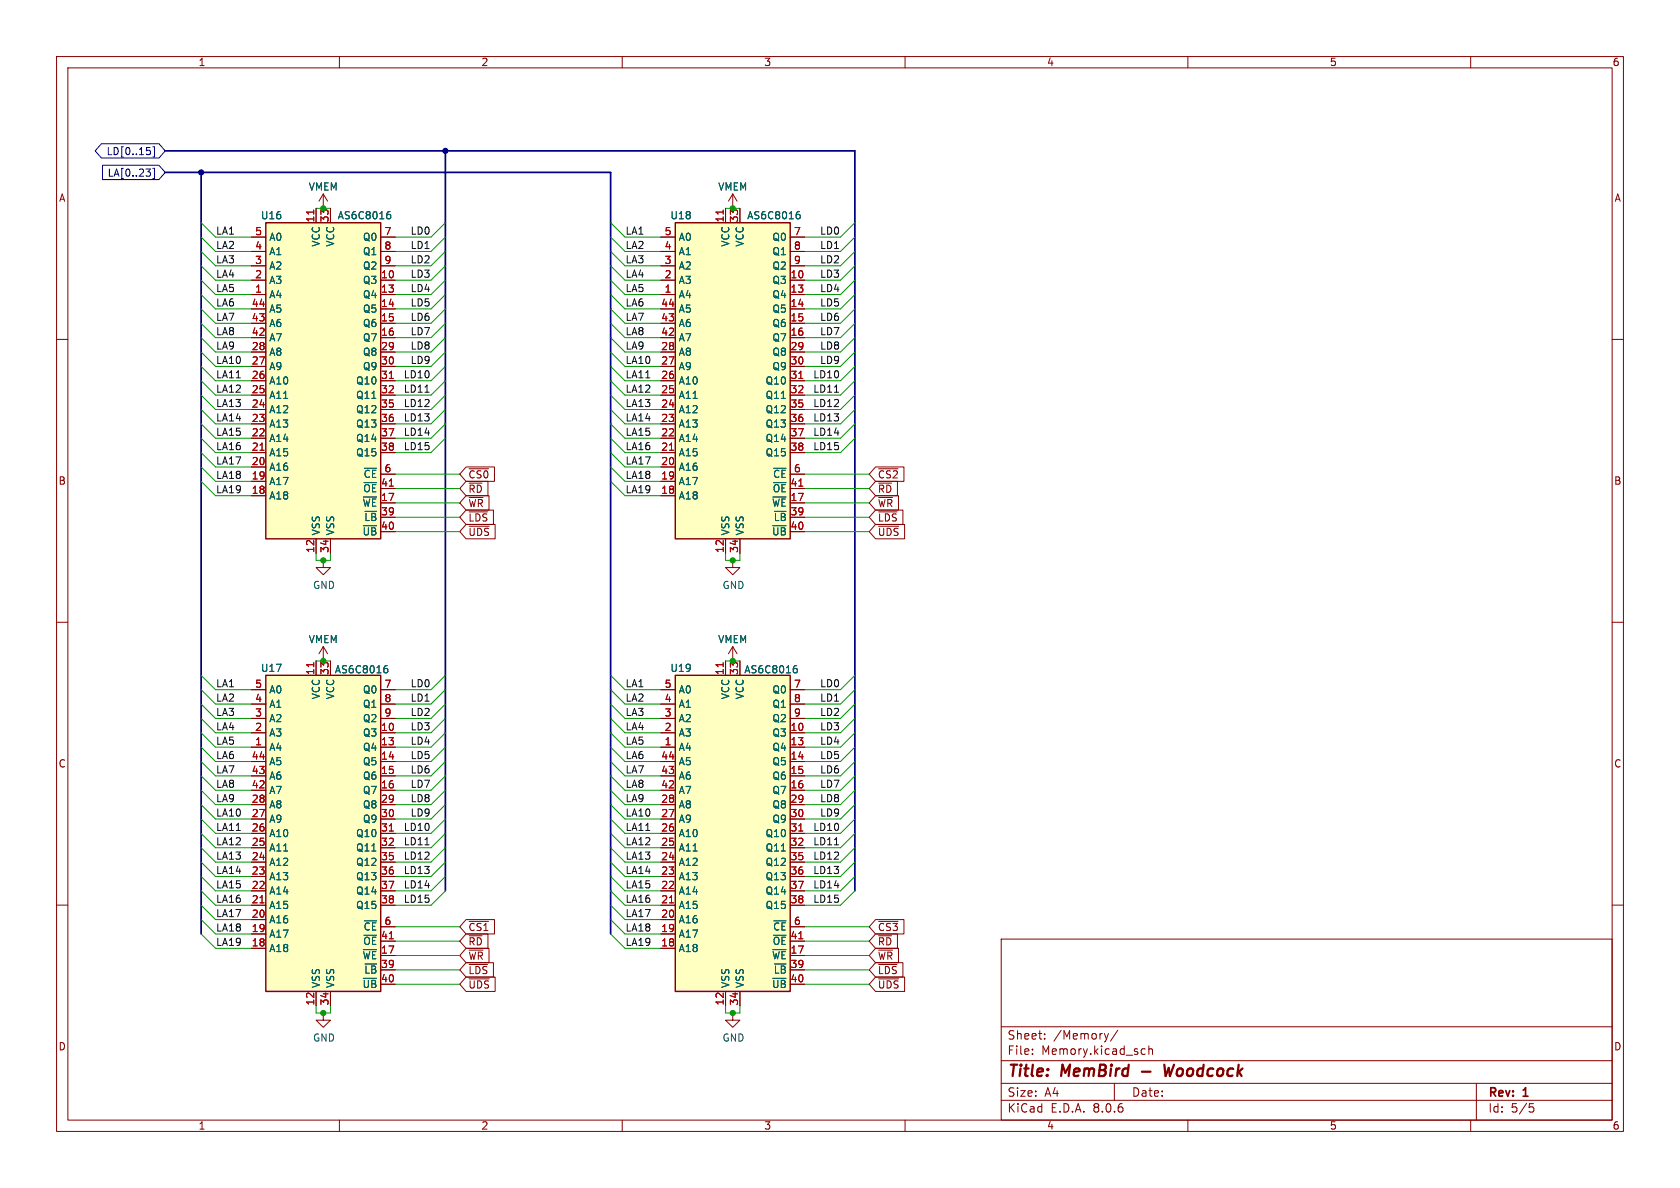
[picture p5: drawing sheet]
<svg xmlns="http://www.w3.org/2000/svg" width="297mm" height="210mm" viewBox="0 0 297 210" stroke-linecap="round" stroke-linejoin="round" font-family="sans-serif">
<g fill="none" stroke="#840000" stroke-width=".18">
<path d="M10 10h277v190h-277zM12 12h273v186h-273zM60 10v2M110 10v2M160 10v2M210 10v2M260 10v2M10 60h2M285 60h2M57.1 99.1v1.2h1.3l-1.3 1.3-1.2-1.3h1.2M57.1 99.1h.1M10 110h2"/>
<path d="M129.5 116.8h.1M129.5 114.3l-.7 1.3M129.5 114.3v2.5M129.5 114.3l.8 1.3M285 110h2M10 160h2M285 160h2M177 166h108v32h-108zM60 198v2M110 198v2M160 198v2M177 194.5h108"/>
<path d="M177 191.5h108M177 187.5h108M177 181.5h108M182.5 186.3v.1M182.5 185.5v.1M184.7 183.6v.1M184.7 182.8v.1M196 182.7l-.4 1M197 191.5v3M197.6 182.1l-1.3 2M202 185.4l.5 .1M202.5 186.3l-.5 .1"/>
<path d="M203.1 185.5l.2-.1 .4 .1v.9M203.1 184.9v1.5M210 198v2M260 198v2M261 191.5v6.5M270.4 195.1h.7M270.5 195.7h.4l.3 .3-.2 .5-.5 .1"/>
</g>
<path d="M201.9 189.4h1.5M205.8 188.2l.3 2 .5-1.4 .2 1.4 .8-2" fill="none" stroke="#840000" stroke-width=".4"/>
<path d="M119.4 119.4h20.3v55.9h-20.3z" fill="#ffffc2"/>
<path d="M119.4 119.4h20.3v55.9h-20.3z" fill="none" stroke="#840000" stroke-width=".25"/>
<g fill="none" stroke="#840000" stroke-width=".18">
<path d="M57.1 116.8h.1M57.1 114.3l-.7 1.3M57.1 114.3v2.5M57.1 114.3l.8 1.3M128.3 116.8v2.6M130.8 116.8v2.6M116.8 132.1h2.6M116.8 129.5h2.6M116.8 134.6h2.6M116.8 137.2h2.6M116.8 139.7h2.6M116.8 127h2.6"/>
<path d="M116.8 124.5h2.6M116.8 121.9h2.6M139.7 132.1h2.5M139.7 129.5h2.5M139.7 134.6h2.5M139.7 137.2h2.5M139.7 139.7h2.5M139.7 127h2.5M139.7 124.5h2.5M139.7 121.9h2.5M116.8 157.5h2.6M116.8 154.9h2.6"/>
<path d="M116.8 152.4h2.6M116.8 149.9h2.6M116.8 147.3h2.6M116.8 144.8h2.6M116.8 142.2h2.6M139.7 157.5h2.5M139.7 154.9h2.5M139.7 152.4h2.5M139.7 149.9h2.5M139.7 147.3h2.5M139.7 144.8h2.5M139.7 142.2h2.5"/>
<path d="M57.1 179.1v1.2h1.3l-1.3 1.3-1.2-1.3h1.2M57.1 179.1h.1M116.8 167.6h2.6M116.8 165.1h2.6M116.8 162.6h2.6M116.8 160h2.6M128.3 175.3v2.5M129.5 179.1v1.2h1.3l-1.3 1.3-1.2-1.3h1.2M129.5 179.1h.1M130.8 175.3v2.5M139.7 168.9h2.5M139.7 160h2.5"/>
<path d="M139.7 171.5h2.5M139.7 174h2.5M139.7 166.4h2.5M139.7 163.8h2.5"/>
</g>
<path d="M127.9 117.1v.8M118.4 159.6h.7M141.2 146.9h.7M141.2 166h.7" fill="none" stroke="#a90000" stroke-width=".18"/>
<path d="M140.5 118.2h.3l.2 .2-.1 .4-.4 .1M140.8 117.7h-.3" fill="none" stroke="#006464" stroke-width=".18"/>
<path d="M119.4 39.4h20.3v55.9h-20.3z" fill="#ffffc2"/>
<path d="M119.4 39.4h20.3v55.9h-20.3z" fill="none" stroke="#840000" stroke-width=".25"/>
<g fill="none" stroke="#840000" stroke-width=".18">
<path d="M57.1 36.8h.1M57.1 34.3l-.7 1.3M57.1 34.3v2.5M57.1 34.3l.8 1.3M128.3 36.8v2.6M129.5 36.8h.1M129.5 34.3l-.7 1.3M129.5 34.3v2.5M129.5 34.3l.8 1.3M130.8 36.8v2.6M116.8 52.1h2.6M116.8 49.5h2.6"/>
<path d="M116.8 54.6h2.6M116.8 57.2h2.6M116.8 59.7h2.6M116.8 47h2.6M116.8 44.5h2.6M116.8 41.9h2.6M139.7 52.1h2.5M139.7 49.5h2.5M139.7 54.6h2.5M139.7 57.2h2.5M139.7 59.7h2.5M139.7 47h2.5"/>
<path d="M139.7 44.5h2.5M139.7 41.9h2.5M116.8 77.5h2.6M116.8 74.9h2.6M116.8 72.4h2.6M116.8 69.9h2.6M116.8 67.3h2.6M116.8 64.8h2.6M116.8 62.2h2.6M139.7 77.5h2.5M139.7 74.9h2.5M139.7 72.4h2.5"/>
<path d="M139.7 69.9h2.5M139.7 67.3h2.5M139.7 64.8h2.5M139.7 62.2h2.5M116.8 87.6h2.6M116.8 85.1h2.6M116.8 82.6h2.6M116.8 80h2.6M128.3 95.3v2.5M129.5 99.1v1.2h1.3l-1.3 1.3-1.2-1.3h1.2M129.5 99.1h.1M130.8 95.3v2.5"/>
<path d="M139.7 88.9h2.5M139.7 80h2.5M139.7 91.4h2.5M139.7 94h2.5M139.7 86.4h2.5M139.7 83.8h2.5"/>
</g>
<path d="M127.9 37.1v.8M118.4 79.6h.7M141.2 66.9h.7M141.2 85.9h.7" fill="none" stroke="#a90000" stroke-width=".18"/>
<path d="M141 37.9l.4 .1 .1 .1-.1 .5-.4 .1M141.4 37.4l-.4 .1" fill="none" stroke="#006464" stroke-width=".18"/>
<path d="M47 39.4h20.3v55.9h-20.3z" fill="#ffffc2"/>
<path d="M47 39.4h20.3v55.9h-20.3z" fill="none" stroke="#840000" stroke-width=".25"/>
<g fill="none" stroke="#840000" stroke-width=".18">
<path d="M55.9 36.8v2.6M58.4 36.8v2.6M44.4 52.1h2.6M44.4 49.5h2.6M44.4 54.6h2.6M44.4 57.2h2.6M44.4 59.7h2.6M44.4 47h2.6M44.4 44.5h2.6M44.4 41.9h2.6M67.3 52.1h2.5M67.3 49.5h2.5"/>
<path d="M67.3 54.6h2.5M67.3 57.2h2.5M67.3 59.7h2.5M67.3 47h2.5M67.3 44.5h2.5M67.3 41.9h2.5M44.4 77.5h2.6M44.4 74.9h2.6M44.4 72.4h2.6M44.4 69.9h2.6M44.4 67.3h2.6M44.4 64.8h2.6"/>
<path d="M44.4 62.2h2.6M67.3 77.5h2.5M67.3 74.9h2.5M67.3 72.4h2.5M67.3 69.9h2.5M67.3 67.3h2.5M67.3 64.8h2.5M67.3 62.2h2.5M44.4 87.6h2.6M44.4 85.1h2.6M44.4 82.6h2.6M44.4 80h2.6"/>
<path d="M55.9 95.3v2.5M58.4 95.3v2.5M67.3 88.9h2.5M67.3 80h2.5M67.3 91.4h2.5M67.3 94h2.5M67.3 86.4h2.5M67.3 83.8h2.5"/>
</g>
<path d="M55.5 37.1v.8M46 79.6h.7M68.8 66.9h.7M68.8 85.9h.7" fill="none" stroke="#a90000" stroke-width=".18"/>
<path d="M68.6 37.9l.4 .1 .1 .1-.1 .5-.4 .1M69 37.4l-.4 .1" fill="none" stroke="#006464" stroke-width=".18"/>
<path d="M47 119.4h20.3v55.9h-20.3z" fill="#ffffc2"/>
<path d="M47 119.4h20.3v55.9h-20.3z" fill="none" stroke="#840000" stroke-width=".25"/>
<g fill="none" stroke="#840000" stroke-width=".18">
<path d="M55.9 36.8v2.6M57.1 36.8h.1M58.4 36.8v2.6M128.3 36.8v2.6M129.5 36.8h.1M130.8 36.8v2.6M44.4 52.1h2.6M44.4 49.5h2.6M44.4 54.6h2.6M44.4 57.2h2.6M44.4 59.7h2.6M44.4 47h2.6"/>
<path d="M44.4 44.5h2.6M44.4 41.9h2.6M67.3 52.1h2.5M67.3 49.5h2.5M67.3 54.6h2.5M67.3 57.2h2.5M67.3 59.7h2.5M67.3 47h2.5M67.3 44.5h2.5M67.3 41.9h2.5M116.8 52.1h2.6M116.8 49.5h2.6"/>
<path d="M116.8 54.6h2.6M116.8 57.2h2.6M116.8 59.7h2.6M116.8 47h2.6M116.8 44.5h2.6M116.8 41.9h2.6M139.7 52.1h2.5M139.7 49.5h2.5M139.7 54.6h2.5M139.7 57.2h2.5M139.7 59.7h2.5M139.7 47h2.5"/>
<path d="M139.7 44.5h2.5M139.7 41.9h2.5M44.4 77.5h2.6M44.4 74.9h2.6M44.4 72.4h2.6M44.4 69.9h2.6M44.4 67.3h2.6M44.4 64.8h2.6M44.4 62.2h2.6M67.3 77.5h2.5M67.3 74.9h2.5M67.3 72.4h2.5"/>
<path d="M67.3 69.9h2.5M67.3 67.3h2.5M67.3 64.8h2.5M67.3 62.2h2.5M116.8 77.5h2.6M116.8 74.9h2.6M116.8 72.4h2.6M116.8 69.9h2.6M116.8 67.3h2.6M116.8 64.8h2.6M116.8 62.2h2.6M139.7 77.5h2.5"/>
<path d="M139.7 74.9h2.5M139.7 72.4h2.5M139.7 69.9h2.5M139.7 67.3h2.5M139.7 64.8h2.5M139.7 62.2h2.5M44.4 87.6h2.6M44.4 85.1h2.6M44.4 82.6h2.6M44.4 80h2.6M55.9 95.3v2.5M58.4 95.3v2.5"/>
<path d="M67.3 88.9h2.5M67.3 80h2.5M67.3 91.4h2.5M67.3 94h2.5M67.3 86.4h2.5M67.3 83.8h2.5M82.4 85.1h3.9v2.5h-3.9l-1.1-1.2zM82.4 90.2h4.8v2.5h-4.8l-1.1-1.3zM82.4 92.7h5.1v2.6h-5.1l-1.1-1.3zM82.4 87.6h4v2.6h-4l-1.1-1.3zM82.4 82.5h5v2.6h-5l-1.1-1.3zM82.9 90.5h3.3"/>
<path d="M82.9 93h3.6M82.9 82.9h3.5M116.8 87.6h2.6M116.8 85.1h2.6M116.8 82.6h2.6M116.8 80h2.6M128.3 95.3v2.5M130.8 95.3v2.5M139.7 88.9h2.5M139.7 80h2.5M139.7 91.4h2.5M139.7 94h2.5"/>
<path d="M139.7 86.4h2.5M139.7 83.8h2.5M154.8 90.2h4.8v2.5h-4.8l-1.1-1.3zM154.8 92.7h5.1v2.6h-5.1l-1.1-1.3zM154.8 82.5h5v2.6h-5l-1.1-1.3zM154.8 85.1h3.9v2.5h-3.9l-1.1-1.2zM154.8 87.6h4v2.6h-4l-1.1-1.3zM155.3 90.5h3.3M155.3 93h3.6M155.3 82.9h3.5M55.9 116.8v2.6M57.1 116.8h.1"/>
<path d="M58.4 116.8v2.6M128.3 116.8v2.6M129.5 116.8h.1M130.8 116.8v2.6M44.4 132.1h2.6M44.4 129.5h2.6M44.4 134.6h2.6M44.4 137.2h2.6M44.4 139.7h2.6M44.4 127h2.6M44.4 124.5h2.6M44.4 121.9h2.6"/>
<path d="M67.3 132.1h2.5M67.3 129.5h2.5M67.3 134.6h2.5M67.3 137.2h2.5M67.3 139.7h2.5M67.3 127h2.5M67.3 124.5h2.5M67.3 121.9h2.5M116.8 132.1h2.6M116.8 129.5h2.6M116.8 134.6h2.6M116.8 137.2h2.6"/>
<path d="M116.8 139.7h2.6M116.8 127h2.6M116.8 124.5h2.6M116.8 121.9h2.6M139.7 132.1h2.5M139.7 129.5h2.5M139.7 134.6h2.5M139.7 137.2h2.5M139.7 139.7h2.5M139.7 127h2.5M139.7 124.5h2.5M139.7 121.9h2.5"/>
<path d="M44.4 157.5h2.6M44.4 154.9h2.6M44.4 152.4h2.6M44.4 149.9h2.6M44.4 147.3h2.6M44.4 144.8h2.6M44.4 142.2h2.6M67.3 157.5h2.5M67.3 154.9h2.5M67.3 152.4h2.5M67.3 149.9h2.5M67.3 147.3h2.5"/>
<path d="M67.3 144.8h2.5M67.3 142.2h2.5M116.8 157.5h2.6M116.8 154.9h2.6M116.8 152.4h2.6M116.8 149.9h2.6M116.8 147.3h2.6M116.8 144.8h2.6M116.8 142.2h2.6M139.7 157.5h2.5M139.7 154.9h2.5M139.7 152.4h2.5"/>
<path d="M139.7 149.9h2.5M139.7 147.3h2.5M139.7 144.8h2.5M139.7 142.2h2.5M44.4 167.6h2.6M44.4 165.1h2.6M44.4 162.6h2.6M44.4 160h2.6M55.9 175.3v2.5M58.4 175.3v2.5M67.3 168.9h2.5M67.3 160h2.5"/>
<path d="M67.3 171.5h2.5M67.3 174h2.5M67.3 166.4h2.5M67.3 163.8h2.5M82.4 162.6h5v2.5h-5l-1.1-1.3zM82.4 172.7h5.1v2.6h-5.1l-1.1-1.3zM82.4 170.2h4.8v2.5h-4.8l-1.1-1.2zM82.4 165.1h3.9v2.5h-3.9l-1.1-1.2zM82.4 167.6h4v2.6h-4l-1.1-1.3zM82.9 162.9h3.5M82.9 170.5h3.3M82.9 173h3.6"/>
<path d="M116.8 167.6h2.6M116.8 165.1h2.6M116.8 162.6h2.6M116.8 160h2.6M128.3 175.3v2.5M130.8 175.3v2.5M139.7 168.9h2.5M139.7 160h2.5M139.7 171.5h2.5M139.7 174h2.5M139.7 166.4h2.5M139.7 163.8h2.5"/>
<path d="M154.8 170.2h4.8v2.5h-4.8l-1.1-1.2zM154.8 162.6h5v2.5h-5l-1.1-1.3zM154.8 165.1h3.9v2.5h-3.9l-1.1-1.2zM154.8 167.6h4v2.6h-4l-1.1-1.3zM154.8 172.7h5.1v2.6h-5.1l-1.1-1.3zM155.3 162.9h3.5M155.3 170.5h3.3M155.3 173h3.6"/>
</g>
<g fill="none" stroke="#a90000" stroke-width=".18">
<path d="M55.5 37.1v.8M127.9 37.1v.8M46 79.6h.7M68.8 66.9h.7M118.4 79.6h.7M141.2 66.9h.7M68.8 85.9h.7M141.2 85.9h.7M55.5 117.1v.8M127.9 117.1v.8M46 159.6h.7M68.8 146.9h.7"/>
<path d="M118.4 159.6h.7M141.2 146.9h.7M68.8 166h.7M141.2 166h.7"/>
</g>
<path d="M68.6 37.9l.4 .1 .1 .1-.1 .5-.4 .1M69 37.4l-.4 .1M141 37.9l.4 .1 .1 .1-.1 .5-.4 .1M141.4 37.4l-.4 .1M68.1 118.2h.4l.1 .2-.1 .4-.4 .1M68.5 117.7h-.4M140.5 118.2h.3l.2 .2-.1 .4-.4 .1M140.8 117.7h-.3" fill="none" stroke="#006464" stroke-width=".18"/>
<path d="M17.9 25.4h10.2l1.1 1.3-1.1 1.2h-10.2l-1.1-1.2zM18.1 29.2h10l1.1 1.3-1.1 1.3h-10zM25.8 29.9h.8l-.4 .5M25.9 26.1h.6M26.4 26.6l.2 .2v.3l-.2 .2M26.5 30.4l.1 .2-.1 .5M27 29.8h.3v1.8h-.3M27 25.9h.3v1.9h-.3" fill="none" stroke="#000084" stroke-width=".18"/>
<path d="M75.1 69.3h.8M147.5 69.3h.7M75.1 149.3h.8M147.5 149.3h.7" fill="none" stroke="#0f0f0f" stroke-width=".18"/>
<path d="M29.2 30.5h78.7v134.6M29.2 26.7h121.9v130.8M35.6 30.5v134.6M78.7 26.7v130.8" fill="none" stroke="#000084" stroke-width=".3"/>
<g fill="none" stroke="#009600" stroke-width=".18">
<path d="M35.6 39.4l2.5 2.5h6.3M55.9 36.8h2.5M78.7 39.4l-2.5 2.5h-6.4M107.9 39.4l2.6 2.5h6.3M128.3 36.8h2.5M151.1 39.4l-2.5 2.5h-6.4M35.6 59.7l2.5 2.5h6.3M35.6 52.1l2.5 2.5h6.3M35.6 57.2l2.5 2.5h6.3M35.6 54.6l2.5 2.6h6.3M35.6 47l2.5 2.5h6.3M35.6 49.5l2.5 2.6h6.3"/>
<path d="M35.6 41.9l2.5 2.6h6.3M35.6 44.5l2.5 2.5h6.3M78.7 59.7l-2.5 2.5h-6.4M78.7 52.1l-2.5 2.5h-6.4M78.7 57.2l-2.5 2.5h-6.4M78.7 54.6l-2.5 2.6h-6.4M78.7 47l-2.5 2.5h-6.4M78.7 49.5l-2.5 2.6h-6.4M78.7 41.9l-2.5 2.6h-6.4M78.7 44.5l-2.5 2.5h-6.4M107.9 59.7l2.6 2.5h6.3M107.9 52.1l2.6 2.5h6.3"/>
<path d="M107.9 57.2l2.6 2.5h6.3M107.9 54.6l2.6 2.6h6.3M107.9 47l2.6 2.5h6.3M107.9 49.5l2.6 2.6h6.3M107.9 41.9l2.6 2.6h6.3M107.9 44.5l2.6 2.5h6.3M151.1 59.7l-2.5 2.5h-6.4M151.1 52.1l-2.5 2.5h-6.4M151.1 57.2l-2.5 2.5h-6.4M151.1 54.6l-2.5 2.6h-6.4M151.1 47l-2.5 2.5h-6.4M151.1 49.5l-2.5 2.6h-6.4"/>
<path d="M151.1 41.9l-2.5 2.6h-6.4M151.1 44.5l-2.5 2.5h-6.4M35.6 77.5l2.5 2.5h6.3M35.6 67.3l2.5 2.6h6.3M35.6 69.9l2.5 2.5h6.3M35.6 72.4l2.5 2.5h6.3M35.6 74.9l2.5 2.6h6.3M35.6 64.8l2.5 2.5h6.3M35.6 62.2l2.5 2.6h6.3M78.7 77.5l-2.5 2.5h-6.4M78.7 67.3l-2.5 2.6h-6.4M78.7 69.9l-2.5 2.5h-6.4"/>
<path d="M78.7 72.4l-2.5 2.5h-6.4M78.7 74.9l-2.5 2.6h-6.4M78.7 64.8l-2.5 2.5h-6.4M78.7 62.2l-2.5 2.6h-6.4M107.9 77.5l2.6 2.5h6.3M107.9 67.3l2.6 2.6h6.3M107.9 69.9l2.6 2.5h6.3M107.9 72.4l2.6 2.5h6.3M107.9 74.9l2.6 2.6h6.3M107.9 64.8l2.6 2.5h6.3M107.9 62.2l2.6 2.6h6.3M151.1 77.5l-2.5 2.5h-6.4"/>
<path d="M151.1 67.3l-2.5 2.6h-6.4M151.1 69.9l-2.5 2.5h-6.4M151.1 72.4l-2.5 2.5h-6.4M151.1 74.9l-2.5 2.6h-6.4M151.1 64.8l-2.5 2.5h-6.4M151.1 62.2l-2.5 2.6h-6.4M35.6 85.1l2.5 2.5h6.3M35.6 80l2.5 2.6h6.3M35.6 82.6l2.5 2.5h6.3M55.9 97.8v1.3h2.5v-1.3M69.8 88.9h11.5M69.8 94h11.5"/>
<path d="M69.8 86.4h11.5M69.8 91.4h11.5M69.8 83.8h11.5M107.9 85.1l2.6 2.5h6.3M107.9 80l2.6 2.6h6.3M107.9 82.6l2.6 2.5h6.3M128.3 97.8v1.3h2.5v-1.3M142.2 88.9h11.5M142.2 94h11.5M142.2 86.4h11.5M142.2 91.4h11.5M142.2 83.8h11.5"/>
<path d="M35.6 119.4l2.5 2.5h6.3M55.9 116.8h2.5M78.7 119.4l-2.5 2.5h-6.4M107.9 119.4l2.6 2.5h6.3M128.3 116.8h2.5M151.1 119.4l-2.5 2.5h-6.4M35.6 139.7l2.5 2.5h6.3M35.6 134.6l2.5 2.6h6.3M35.6 132.1l2.5 2.5h6.3M35.6 129.5l2.5 2.6h6.3M35.6 137.2l2.5 2.5h6.3M35.6 127l2.5 2.5h6.3"/>
<path d="M35.6 121.9l2.5 2.6h6.3M35.6 124.5l2.5 2.5h6.3M78.7 139.7l-2.5 2.5h-6.4M78.7 134.6l-2.5 2.6h-6.4M78.7 132.1l-2.5 2.5h-6.4M78.7 129.5l-2.5 2.6h-6.4M78.7 137.2l-2.5 2.5h-6.4M78.7 127l-2.5 2.5h-6.4M78.7 121.9l-2.5 2.6h-6.4M78.7 124.5l-2.5 2.5h-6.4M107.9 139.7l2.6 2.5h6.3M107.9 134.6l2.6 2.6h6.3"/>
<path d="M107.9 132.1l2.6 2.5h6.3M107.9 129.5l2.6 2.6h6.3M107.9 137.2l2.6 2.5h6.3M107.9 127l2.6 2.5h6.3M107.9 121.9l2.6 2.6h6.3M107.9 124.5l2.6 2.5h6.3M151.1 139.7l-2.5 2.5h-6.4M151.1 134.6l-2.5 2.6h-6.4M151.1 132.1l-2.5 2.5h-6.4M151.1 129.5l-2.5 2.6h-6.4M151.1 137.2l-2.5 2.5h-6.4M151.1 127l-2.5 2.5h-6.4"/>
<path d="M151.1 121.9l-2.5 2.6h-6.4M151.1 124.5l-2.5 2.5h-6.4M35.6 147.3l2.5 2.6h6.3M35.6 154.9l2.5 2.6h6.3M35.6 144.8l2.5 2.5h6.3M35.6 142.2l2.5 2.6h6.3M35.6 149.9l2.5 2.5h6.3M35.6 157.5l2.5 2.5h6.3M35.6 152.4l2.5 2.5h6.3M78.7 147.3l-2.5 2.6h-6.4M78.7 154.9l-2.5 2.6h-6.4M78.7 144.8l-2.5 2.5h-6.4"/>
<path d="M78.7 142.2l-2.5 2.6h-6.4M78.7 149.9l-2.5 2.5h-6.4M78.7 157.5l-2.5 2.5h-6.4M78.7 152.4l-2.5 2.5h-6.4M107.9 147.3l2.6 2.6h6.3M107.9 154.9l2.6 2.6h6.3M107.9 144.8l2.6 2.5h6.3M107.9 142.2l2.6 2.6h6.3M107.9 149.9l2.6 2.5h6.3M107.9 157.5l2.6 2.5h6.3M107.9 152.4l2.6 2.5h6.3M151.1 147.3l-2.5 2.6h-6.4"/>
<path d="M151.1 154.9l-2.5 2.6h-6.4M151.1 144.8l-2.5 2.5h-6.4M151.1 142.2l-2.5 2.6h-6.4M151.1 149.9l-2.5 2.5h-6.4M151.1 157.5l-2.5 2.5h-6.4M151.1 152.4l-2.5 2.5h-6.4M35.6 165.1l2.5 2.5h6.3M35.6 162.6l2.5 2.5h6.3M35.6 160l2.5 2.6h6.3M55.9 177.8v1.3h2.5v-1.3M69.8 163.8h11.5M69.8 171.5h11.5"/>
<path d="M69.8 168.9h11.5M69.8 174h11.5M69.8 166.4h11.5M107.9 165.1l2.6 2.5h6.3M107.9 162.6l2.6 2.5h6.3M107.9 160l2.6 2.6h6.3M128.3 177.8v1.3h2.5v-1.3M142.2 163.8h11.5M142.2 171.5h11.5M142.2 168.9h11.5M142.2 174h11.5M142.2 166.4h11.5"/>
</g>
<g fill="#000084" stroke="#000084" stroke-width=".18">
<circle cx="78.7" cy="26.7" r=".46"/>
<circle cx="35.6" cy="30.5" r=".46"/>
</g>
<g fill="#009600" stroke="#009600" stroke-width=".18">
<circle cx="57.1" cy="36.8" r=".46"/>
<circle cx="57.1" cy="99.1" r=".46"/>
<circle cx="57.1" cy="116.8" r=".46"/>
<circle cx="129.5" cy="99.1" r=".46"/>
<circle cx="129.5" cy="116.8" r=".46"/>
<circle cx="129.5" cy="36.8" r=".46"/>
<circle cx="129.5" cy="179.1" r=".46"/>
<circle cx="57.1" cy="179.1" r=".46"/>
</g>
<g font-size="2.8" fill="#840000">
<text x="178" y="190.9">Title:</text>
<text x="187.7" y="190.9">MemBird</text>
<text x="207.4" y="190.9">Woodcock</text>
</g>
<g font-size="2.1" fill="#840000">
<text x="178" y="184">Sheet:</text>
<text x="186.2" y="184">/Memory/</text>
<text x="178" y="186.7">File:</text>
<text x="184.1" y="186.7">Memory.kicad_sch</text>
<text x="178" y="196.9">KiCad</text>
<text x="178" y="194.1">Size:</text>
<text x="184.7" y="194.1">A4</text>
<text x="185.7" y="196.9">E.D.A.</text>
<text x="193.3" y="196.9">8.0.6</text>
<text x="200" y="194.1">Date:</text>
<text x="263" y="194.3">Rev:</text>
<text x="263" y="196.9">Id:</text>
<text x="267.1" y="196.9">5/5</text>
<text x="269.4" y="194.3">1</text>
</g>
<g font-size="1.8" fill="#840000">
<text x="35" y="11.9">1</text>
<text x="85" y="11.9">2</text>
<text x="135" y="11.9">3</text>
<text x="185" y="11.9">4</text>
<text x="235" y="11.9">5</text>
<text x="285" y="11.9">6</text>
<text x="10.3" y="35.9">A</text>
<text x="285.3" y="35.9">A</text>
<text x="10.3" y="85.9">B</text>
<text x="82.7" y="87.3">~{RD}</text>
<text x="82.7" y="89.9">~{WR}</text>
<text x="82.7" y="84.8">~{CS0}</text>
<text x="155.1" y="84.8">~{CS2}</text>
<text x="155.1" y="87.3">~{RD}</text>
<text x="155.1" y="89.9">~{WR}</text>
<text x="285.3" y="85.9">B</text>
<text x="82.7" y="92.4">~{LDS}</text>
<text x="82.7" y="94.9">~{UDS}</text>
<text x="155.1" y="92.4">~{LDS}</text>
<text x="155.1" y="94.9">~{UDS}</text>
<text x="10.3" y="135.9">C</text>
<text x="285.3" y="135.9">C</text>
<text x="82.7" y="164.8">~{CS1}</text>
<text x="82.7" y="167.3">~{RD}</text>
<text x="155.1" y="164.8">~{CS3}</text>
<text x="155.1" y="167.3">~{RD}</text>
<text x="82.7" y="172.4">~{LDS}</text>
<text x="82.7" y="169.9">~{WR}</text>
<text x="155.1" y="172.4">~{LDS}</text>
<text x="155.1" y="169.9">~{WR}</text>
<text x="82.7" y="174.9">~{UDS}</text>
<text x="155.1" y="174.9">~{UDS}</text>
<text x="10.3" y="185.9">D</text>
<text x="285.3" y="185.9">D</text>
<text x="35" y="199.9">1</text>
<text x="85" y="199.9">2</text>
<text x="135" y="199.9">3</text>
<text x="185" y="199.9">4</text>
<text x="235" y="199.9">5</text>
<text x="285" y="199.9">6</text>
</g>
<g font-size="1.8" fill="#000084">
<text x="18.7" y="27.6">LD[0..15]</text>
<text x="18.9" y="31.4">LA[0..23]</text>
</g>
<g font-size="1.8" fill="#006464">
<text x="54.5" y="33.9">VMEM</text>
<text x="126.9" y="33.9">VMEM</text>
<text x="46" y="39">U16</text>
<text x="59.6" y="39">AS6C8016</text>
<text x="118.4" y="39">U18</text>
<text x="132" y="39">AS6C8016</text>
<text x="47.5" y="47.9">A2</text>
<text x="47.5" y="45.3">A1</text>
<text x="47.5" y="42.8">A0</text>
<text x="56.7" y="43.7" transform="rotate(-90 56.7 43.7)">VCC</text>
<text x="59.3" y="43.7" transform="rotate(-90 59.3 43.7)">VCC</text>
<text x="64.1" y="42.8">Q0</text>
<text x="64.1" y="45.3">Q1</text>
<text x="64.1" y="47.9">Q2</text>
<text x="119.9" y="47.9">A2</text>
<text x="119.9" y="45.3">A1</text>
<text x="119.9" y="42.8">A0</text>
<text x="129.1" y="43.7" transform="rotate(-90 129.1 43.7)">VCC</text>
<text x="131.7" y="43.7" transform="rotate(-90 131.7 43.7)">VCC</text>
<text x="136.4" y="42.8">Q0</text>
<text x="136.4" y="45.3">Q1</text>
<text x="136.4" y="47.9">Q2</text>
<text x="47.5" y="52.9">A4</text>
<text x="47.5" y="50.4">A3</text>
<text x="64.1" y="50.4">Q3</text>
<text x="64.1" y="52.9">Q4</text>
<text x="119.9" y="52.9">A4</text>
<text x="119.9" y="50.4">A3</text>
<text x="136.4" y="50.4">Q3</text>
<text x="136.4" y="52.9">Q4</text>
<text x="47.5" y="58">A6</text>
<text x="47.5" y="55.5">A5</text>
<text x="64.1" y="55.5">Q5</text>
<text x="64.1" y="58">Q6</text>
<text x="119.9" y="58">A6</text>
<text x="119.9" y="55.5">A5</text>
<text x="136.4" y="55.5">Q5</text>
<text x="136.4" y="58">Q6</text>
<text x="47.5" y="65.6">A9</text>
<text x="47.5" y="63.1">A8</text>
<text x="47.5" y="60.6">A7</text>
<text x="64.1" y="60.6">Q7</text>
<text x="64.1" y="63.1">Q8</text>
<text x="64.1" y="65.6">Q9</text>
<text x="119.9" y="65.6">A9</text>
<text x="119.9" y="63.1">A8</text>
<text x="119.9" y="60.6">A7</text>
<text x="136.4" y="60.6">Q7</text>
<text x="136.4" y="63.1">Q8</text>
<text x="136.4" y="65.6">Q9</text>
<text x="47.5" y="70.7">A11</text>
<text x="47.5" y="68.2">A10</text>
<text x="62.8" y="68.2">Q10</text>
<text x="62.8" y="70.7">Q11</text>
<text x="119.9" y="70.7">A11</text>
<text x="119.9" y="68.2">A10</text>
<text x="135.2" y="68.2">Q10</text>
<text x="135.2" y="70.7">Q11</text>
<text x="47.5" y="75.8">A13</text>
<text x="47.5" y="73.3">A12</text>
<text x="62.8" y="73.3">Q12</text>
<text x="62.8" y="75.8">Q13</text>
<text x="119.9" y="75.8">A13</text>
<text x="119.9" y="73.3">A12</text>
<text x="135.2" y="73.3">Q12</text>
<text x="135.2" y="75.8">Q13</text>
<text x="47.5" y="83.4">A16</text>
<text x="47.5" y="80.9">A15</text>
<text x="47.5" y="78.3">A14</text>
<text x="62.8" y="78.3">Q14</text>
<text x="62.8" y="80.9">Q15</text>
<text x="119.9" y="83.4">A16</text>
<text x="119.9" y="80.9">A15</text>
<text x="119.9" y="78.3">A14</text>
<text x="135.2" y="78.3">Q14</text>
<text x="135.2" y="80.9">Q15</text>
<text x="47.5" y="88.5">A18</text>
<text x="47.5" y="86">A17</text>
<text x="64" y="89.8">~{WE}</text>
<text x="64.1" y="87.2">~{OE}</text>
<text x="64.2" y="84.7">~{CE}</text>
<text x="119.9" y="88.5">A18</text>
<text x="119.9" y="86">A17</text>
<text x="136.4" y="89.8">~{WE}</text>
<text x="136.5" y="87.2">~{OE}</text>
<text x="136.6" y="84.7">~{CE}</text>
<text x="56.7" y="94.7" transform="rotate(-90 56.7 94.7)">VSS</text>
<text x="59.3" y="94.7" transform="rotate(-90 59.3 94.7)">VSS</text>
<text x="64" y="94.8">~{UB}</text>
<text x="64.3" y="92.3">~{LB}</text>
<text x="129.1" y="94.7" transform="rotate(-90 129.1 94.7)">VSS</text>
<text x="131.7" y="94.7" transform="rotate(-90 131.7 94.7)">VSS</text>
<text x="136.4" y="94.8">~{UB}</text>
<text x="136.7" y="92.3">~{LB}</text>
<text x="55.2" y="104.3">GND</text>
<text x="127.6" y="104.3">GND</text>
<text x="54.5" y="113.9">VMEM</text>
<text x="126.9" y="113.9">VMEM</text>
<text x="46" y="119">U17</text>
<text x="59.1" y="119.2">AS6C8016</text>
<text x="118.4" y="119">U19</text>
<text x="131.5" y="119.2">AS6C8016</text>
<text x="47.5" y="125.3">A1</text>
<text x="47.5" y="122.8">A0</text>
<text x="56.7" y="123.7" transform="rotate(-90 56.7 123.7)">VCC</text>
<text x="59.3" y="123.7" transform="rotate(-90 59.3 123.7)">VCC</text>
<text x="64.1" y="122.8">Q0</text>
<text x="64.1" y="125.3">Q1</text>
<text x="119.9" y="125.3">A1</text>
<text x="119.9" y="122.8">A0</text>
<text x="129.1" y="123.7" transform="rotate(-90 129.1 123.7)">VCC</text>
<text x="131.7" y="123.7" transform="rotate(-90 131.7 123.7)">VCC</text>
<text x="136.4" y="122.8">Q0</text>
<text x="136.4" y="125.3">Q1</text>
<text x="47.5" y="130.4">A3</text>
<text x="47.5" y="127.9">A2</text>
<text x="64.1" y="130.4">Q3</text>
<text x="64.1" y="127.9">Q2</text>
<text x="119.9" y="130.4">A3</text>
<text x="119.9" y="127.9">A2</text>
<text x="136.4" y="130.4">Q3</text>
<text x="136.4" y="127.9">Q2</text>
<text x="47.5" y="132.9">A4</text>
<text x="47.5" y="135.5">A5</text>
<text x="64.1" y="132.9">Q4</text>
<text x="64.1" y="135.5">Q5</text>
<text x="119.9" y="132.9">A4</text>
<text x="119.9" y="135.5">A5</text>
<text x="136.4" y="132.9">Q4</text>
<text x="136.4" y="135.5">Q5</text>
<text x="47.5" y="143.1">A8</text>
<text x="47.5" y="140.6">A7</text>
<text x="47.5" y="138">A6</text>
<text x="64.1" y="138">Q6</text>
<text x="64.1" y="140.6">Q7</text>
<text x="64.1" y="143.1">Q8</text>
<text x="119.9" y="143.1">A8</text>
<text x="119.9" y="140.6">A7</text>
<text x="119.9" y="138">A6</text>
<text x="136.4" y="138">Q6</text>
<text x="136.4" y="140.6">Q7</text>
<text x="136.4" y="143.1">Q8</text>
<text x="47.5" y="148.2">A10</text>
<text x="47.5" y="145.6">A9</text>
<text x="62.8" y="148.2">Q10</text>
<text x="64.1" y="145.6">Q9</text>
<text x="119.9" y="148.2">A10</text>
<text x="119.9" y="145.6">A9</text>
<text x="135.2" y="148.2">Q10</text>
<text x="136.4" y="145.6">Q9</text>
<text x="47.5" y="155.8">A13</text>
<text x="47.5" y="153.3">A12</text>
<text x="47.5" y="150.7">A11</text>
<text x="62.8" y="150.7">Q11</text>
<text x="62.8" y="153.3">Q12</text>
<text x="62.8" y="155.8">Q13</text>
<text x="119.9" y="155.8">A13</text>
<text x="119.9" y="153.3">A12</text>
<text x="119.9" y="150.7">A11</text>
<text x="135.2" y="150.7">Q11</text>
<text x="135.2" y="153.3">Q12</text>
<text x="135.2" y="155.8">Q13</text>
<text x="47.5" y="160.9">A15</text>
<text x="47.5" y="158.3">A14</text>
<text x="62.8" y="158.3">Q14</text>
<text x="62.8" y="160.9">Q15</text>
<text x="119.9" y="160.9">A15</text>
<text x="119.9" y="158.3">A14</text>
<text x="135.2" y="158.3">Q14</text>
<text x="135.2" y="160.9">Q15</text>
<text x="47.5" y="166">A17</text>
<text x="47.5" y="163.4">A16</text>
<text x="64.1" y="167.2">~{OE}</text>
<text x="64.2" y="164.7">~{CE}</text>
<text x="119.9" y="166">A17</text>
<text x="119.9" y="163.4">A16</text>
<text x="136.5" y="167.2">~{OE}</text>
<text x="136.6" y="164.7">~{CE}</text>
<text x="47.5" y="168.5">A18</text>
<text x="64" y="169.8">~{WE}</text>
<text x="64.3" y="172.3">~{LB}</text>
<text x="119.9" y="168.5">A18</text>
<text x="136.4" y="169.8">~{WE}</text>
<text x="136.7" y="172.3">~{LB}</text>
<text x="56.7" y="174.8" transform="rotate(-90 56.7 174.8)">VSS</text>
<text x="59.3" y="174.8" transform="rotate(-90 59.3 174.8)">VSS</text>
<text x="64" y="174.9">~{UB}</text>
<text x="129.1" y="174.8" transform="rotate(-90 129.1 174.8)">VSS</text>
<text x="131.7" y="174.8" transform="rotate(-90 131.7 174.8)">VSS</text>
<text x="136.4" y="174.9">~{UB}</text>
<text x="55.2" y="184.3">GND</text>
<text x="127.6" y="184.3">GND</text>
</g>
<g font-size="1.8" fill="#0f0f0f">
<text x="38.1" y="41.6">LA1</text>
<text x="72.5" y="41.6">LD0</text>
<text x="110.5" y="41.6">LA1</text>
<text x="144.9" y="41.6">LD0</text>
<text x="38.1" y="46.6">LA3</text>
<text x="38.1" y="44.1">LA2</text>
<text x="72.5" y="46.6">LD2</text>
<text x="72.5" y="44.1">LD1</text>
<text x="110.5" y="46.6">LA3</text>
<text x="110.5" y="44.1">LA2</text>
<text x="144.9" y="44.1">LD1</text>
<text x="144.9" y="46.6">LD2</text>
<text x="38.1" y="51.7">LA5</text>
<text x="38.1" y="49.2">LA4</text>
<text x="72.5" y="49.2">LD3</text>
<text x="72.5" y="51.7">LD4</text>
<text x="110.5" y="49.2">LA4</text>
<text x="110.5" y="51.7">LA5</text>
<text x="144.9" y="51.7">LD4</text>
<text x="144.9" y="49.2">LD3</text>
<text x="38.1" y="59.3">LA8</text>
<text x="38.1" y="56.8">LA7</text>
<text x="38.1" y="54.3">LA6</text>
<text x="72.5" y="54.3">LD5</text>
<text x="72.5" y="56.8">LD6</text>
<text x="72.5" y="59.3">LD7</text>
<text x="110.5" y="59.3">LA8</text>
<text x="110.5" y="56.8">LA7</text>
<text x="110.5" y="54.3">LA6</text>
<text x="144.9" y="54.3">LD5</text>
<text x="144.9" y="59.3">LD7</text>
<text x="144.9" y="56.8">LD6</text>
<text x="38.1" y="61.9">LA9</text>
<text x="38.1" y="64.4">LA10</text>
<text x="72.5" y="64.4">LD9</text>
<text x="72.5" y="61.9">LD8</text>
<text x="110.5" y="61.9">LA9</text>
<text x="110.5" y="64.4">LA10</text>
<text x="144.9" y="61.9">LD8</text>
<text x="144.9" y="64.4">LD9</text>
<text x="38.1" y="67">LA11</text>
<text x="38.1" y="69.5">LA12</text>
<text x="71.3" y="69.5">LD11</text>
<text x="71.3" y="67">LD10</text>
<text x="110.5" y="69.5">LA12</text>
<text x="110.5" y="67">LA11</text>
<text x="143.7" y="67">LD10</text>
<text x="143.7" y="69.5">LD11</text>
<text x="38.1" y="74.6">LA14</text>
<text x="38.1" y="77.1">LA15</text>
<text x="38.1" y="72">LA13</text>
<text x="71.3" y="72">LD12</text>
<text x="71.3" y="77.1">LD14</text>
<text x="71.3" y="74.6">LD13</text>
<text x="110.5" y="72">LA13</text>
<text x="110.5" y="77.1">LA15</text>
<text x="110.5" y="74.6">LA14</text>
<text x="143.7" y="77.1">LD14</text>
<text x="143.7" y="72">LD12</text>
<text x="143.7" y="74.6">LD13</text>
<text x="38.1" y="79.7">LA16</text>
<text x="38.1" y="82.2">LA17</text>
<text x="71.3" y="79.7">LD15</text>
<text x="110.5" y="82.2">LA17</text>
<text x="110.5" y="79.7">LA16</text>
<text x="143.7" y="79.7">LD15</text>
<text x="38.1" y="87.3">LA19</text>
<text x="38.1" y="84.7">LA18</text>
<text x="110.5" y="87.3">LA19</text>
<text x="110.5" y="84.7">LA18</text>
<text x="38.1" y="121.6">LA1</text>
<text x="38.1" y="124.1">LA2</text>
<text x="72.5" y="121.6">LD0</text>
<text x="72.5" y="124.1">LD1</text>
<text x="110.5" y="121.6">LA1</text>
<text x="110.5" y="124.1">LA2</text>
<text x="144.9" y="124.1">LD1</text>
<text x="144.9" y="121.6">LD0</text>
<text x="38.1" y="129.2">LA4</text>
<text x="38.1" y="131.7">LA5</text>
<text x="38.1" y="126.7">LA3</text>
<text x="72.5" y="131.7">LD4</text>
<text x="72.5" y="126.7">LD2</text>
<text x="72.5" y="129.2">LD3</text>
<text x="110.5" y="131.7">LA5</text>
<text x="110.5" y="126.7">LA3</text>
<text x="110.5" y="129.2">LA4</text>
<text x="144.9" y="131.7">LD4</text>
<text x="144.9" y="129.2">LD3</text>
<text x="144.9" y="126.7">LD2</text>
<text x="38.1" y="134.3">LA6</text>
<text x="38.1" y="136.8">LA7</text>
<text x="72.5" y="134.3">LD5</text>
<text x="72.5" y="136.8">LD6</text>
<text x="110.5" y="134.3">LA6</text>
<text x="110.5" y="136.8">LA7</text>
<text x="144.9" y="136.8">LD6</text>
<text x="144.9" y="134.3">LD5</text>
<text x="38.1" y="139.4">LA8</text>
<text x="38.1" y="141.9">LA9</text>
<text x="72.5" y="139.4">LD7</text>
<text x="72.5" y="141.9">LD8</text>
<text x="110.5" y="141.9">LA9</text>
<text x="110.5" y="139.4">LA8</text>
<text x="144.9" y="139.4">LD7</text>
<text x="144.9" y="141.9">LD8</text>
<text x="38.1" y="149.5">LA12</text>
<text x="38.1" y="144.4">LA10</text>
<text x="38.1" y="147">LA11</text>
<text x="71.3" y="147">LD10</text>
<text x="71.3" y="149.5">LD11</text>
<text x="72.5" y="144.4">LD9</text>
<text x="110.5" y="149.5">LA12</text>
<text x="110.5" y="147">LA11</text>
<text x="110.5" y="144.4">LA10</text>
<text x="143.7" y="149.5">LD11</text>
<text x="143.7" y="147">LD10</text>
<text x="144.9" y="144.4">LD9</text>
<text x="38.1" y="152.1">LA13</text>
<text x="38.1" y="154.6">LA14</text>
<text x="71.3" y="152.1">LD12</text>
<text x="71.3" y="154.6">LD13</text>
<text x="110.5" y="154.6">LA14</text>
<text x="110.5" y="152.1">LA13</text>
<text x="143.7" y="154.6">LD13</text>
<text x="143.7" y="152.1">LD12</text>
<text x="38.1" y="159.7">LA16</text>
<text x="38.1" y="157.1">LA15</text>
<text x="71.3" y="159.7">LD15</text>
<text x="71.3" y="157.1">LD14</text>
<text x="110.5" y="157.1">LA15</text>
<text x="110.5" y="159.7">LA16</text>
<text x="143.7" y="157.1">LD14</text>
<text x="143.7" y="159.7">LD15</text>
<text x="38.1" y="167.3">LA19</text>
<text x="38.1" y="162.2">LA17</text>
<text x="38.1" y="164.8">LA18</text>
<text x="110.5" y="162.2">LA17</text>
<text x="110.5" y="164.8">LA18</text>
<text x="110.5" y="167.3">LA19</text>
</g>
<g font-size="1.8" fill="#a90000">
<text x="45" y="41.7">5</text>
<text x="55.6" y="39.4" transform="rotate(-90 55.6 39.4)">11</text>
<text x="58.2" y="39.4" transform="rotate(-90 58.2 39.4)">33</text>
<text x="67.9" y="41.7">7</text>
<text x="117.4" y="41.7">5</text>
<text x="128" y="39.4" transform="rotate(-90 128 39.4)">11</text>
<text x="130.6" y="39.4" transform="rotate(-90 130.6 39.4)">33</text>
<text x="140.3" y="41.7">7</text>
<text x="45" y="46.7">3</text>
<text x="45" y="44.2">4</text>
<text x="67.9" y="44.2">8</text>
<text x="67.9" y="46.7">9</text>
<text x="117.4" y="46.7">3</text>
<text x="117.4" y="44.2">4</text>
<text x="140.3" y="44.2">8</text>
<text x="140.3" y="46.7">9</text>
<text x="45" y="51.8">1</text>
<text x="45" y="49.3">2</text>
<text x="67.3" y="49.3">10</text>
<text x="67.3" y="51.8">13</text>
<text x="117.4" y="51.8">1</text>
<text x="117.4" y="49.3">2</text>
<text x="139.7" y="49.3">10</text>
<text x="139.7" y="51.8">13</text>
<text x="44.4" y="59.4">42</text>
<text x="44.4" y="56.9">43</text>
<text x="44.4" y="54.4">44</text>
<text x="67.3" y="54.4">14</text>
<text x="67.3" y="56.9">15</text>
<text x="67.3" y="59.4">16</text>
<text x="116.8" y="59.4">42</text>
<text x="116.8" y="56.9">43</text>
<text x="116.8" y="54.4">44</text>
<text x="139.7" y="54.4">14</text>
<text x="139.7" y="56.9">15</text>
<text x="139.7" y="59.4">16</text>
<text x="44.4" y="64.5">27</text>
<text x="44.4" y="62">28</text>
<text x="67.3" y="62">29</text>
<text x="67.3" y="64.5">30</text>
<text x="116.8" y="64.5">27</text>
<text x="116.8" y="62">28</text>
<text x="139.7" y="62">29</text>
<text x="139.7" y="64.5">30</text>
<text x="44.4" y="69.6">25</text>
<text x="44.4" y="67.1">26</text>
<text x="67.3" y="67.1">31</text>
<text x="67.3" y="69.6">32</text>
<text x="116.8" y="69.6">25</text>
<text x="116.8" y="67.1">26</text>
<text x="139.7" y="67.1">31</text>
<text x="139.7" y="69.6">32</text>
<text x="44.4" y="77.2">22</text>
<text x="44.4" y="74.7">23</text>
<text x="44.4" y="72.1">24</text>
<text x="67.3" y="72.1">35</text>
<text x="67.3" y="74.7">36</text>
<text x="67.3" y="77.2">37</text>
<text x="116.8" y="77.2">22</text>
<text x="116.8" y="74.7">23</text>
<text x="116.8" y="72.1">24</text>
<text x="139.7" y="72.1">35</text>
<text x="139.7" y="74.7">36</text>
<text x="139.7" y="77.2">37</text>
<text x="44.4" y="82.3">20</text>
<text x="44.4" y="79.8">21</text>
<text x="67.3" y="79.8">38</text>
<text x="67.9" y="83.6">6</text>
<text x="116.8" y="82.3">20</text>
<text x="116.8" y="79.8">21</text>
<text x="139.7" y="79.8">38</text>
<text x="140.3" y="83.6">6</text>
<text x="44.4" y="87.4">18</text>
<text x="44.4" y="84.8">19</text>
<text x="67.3" y="88.6">17</text>
<text x="67.3" y="86.1">41</text>
<text x="116.8" y="87.4">18</text>
<text x="116.8" y="84.8">19</text>
<text x="139.7" y="88.6">17</text>
<text x="139.7" y="86.1">41</text>
<text x="67.3" y="91.2">39</text>
<text x="67.3" y="93.7">40</text>
<text x="139.7" y="91.2">39</text>
<text x="139.7" y="93.7">40</text>
<text x="55.6" y="97.8" transform="rotate(-90 55.6 97.8)">12</text>
<text x="58.2" y="97.8" transform="rotate(-90 58.2 97.8)">34</text>
<text x="128" y="97.8" transform="rotate(-90 128 97.8)">12</text>
<text x="130.6" y="97.8" transform="rotate(-90 130.6 97.8)">34</text>
<text x="55.6" y="119.4" transform="rotate(-90 55.6 119.4)">11</text>
<text x="58.2" y="119.4" transform="rotate(-90 58.2 119.4)">33</text>
<text x="128" y="119.4" transform="rotate(-90 128 119.4)">11</text>
<text x="130.6" y="119.4" transform="rotate(-90 130.6 119.4)">33</text>
<text x="45" y="124.2">4</text>
<text x="45" y="121.7">5</text>
<text x="67.9" y="121.7">7</text>
<text x="67.9" y="124.2">8</text>
<text x="117.4" y="124.2">4</text>
<text x="117.4" y="121.7">5</text>
<text x="140.3" y="121.7">7</text>
<text x="140.3" y="124.2">8</text>
<text x="45" y="131.8">1</text>
<text x="45" y="129.3">2</text>
<text x="45" y="126.7">3</text>
<text x="67.3" y="129.3">10</text>
<text x="67.3" y="131.8">13</text>
<text x="67.9" y="126.7">9</text>
<text x="117.4" y="131.8">1</text>
<text x="117.4" y="129.3">2</text>
<text x="117.4" y="126.7">3</text>
<text x="139.7" y="129.3">10</text>
<text x="139.7" y="131.8">13</text>
<text x="140.3" y="126.7">9</text>
<text x="44.4" y="136.9">43</text>
<text x="44.4" y="134.4">44</text>
<text x="67.3" y="134.4">14</text>
<text x="67.3" y="136.9">15</text>
<text x="116.8" y="136.9">43</text>
<text x="116.8" y="134.4">44</text>
<text x="139.7" y="134.4">14</text>
<text x="139.7" y="136.9">15</text>
<text x="44.4" y="142">28</text>
<text x="44.4" y="139.4">42</text>
<text x="67.3" y="139.4">16</text>
<text x="67.3" y="142">29</text>
<text x="116.8" y="142">28</text>
<text x="116.8" y="139.4">42</text>
<text x="139.7" y="139.4">16</text>
<text x="139.7" y="142">29</text>
<text x="44.4" y="149.6">25</text>
<text x="44.4" y="147.1">26</text>
<text x="44.4" y="144.5">27</text>
<text x="67.3" y="144.5">30</text>
<text x="67.3" y="147.1">31</text>
<text x="67.3" y="149.6">32</text>
<text x="116.8" y="149.6">25</text>
<text x="116.8" y="147.1">26</text>
<text x="116.8" y="144.5">27</text>
<text x="139.7" y="144.5">30</text>
<text x="139.7" y="147.1">31</text>
<text x="139.7" y="149.6">32</text>
<text x="44.4" y="154.7">23</text>
<text x="44.4" y="152.1">24</text>
<text x="67.3" y="152.1">35</text>
<text x="67.3" y="154.7">36</text>
<text x="116.8" y="154.7">23</text>
<text x="116.8" y="152.1">24</text>
<text x="139.7" y="152.1">35</text>
<text x="139.7" y="154.7">36</text>
<text x="44.4" y="159.8">21</text>
<text x="44.4" y="157.2">22</text>
<text x="67.3" y="157.2">37</text>
<text x="67.3" y="159.8">38</text>
<text x="116.8" y="159.8">21</text>
<text x="116.8" y="157.2">22</text>
<text x="139.7" y="157.2">37</text>
<text x="139.7" y="159.8">38</text>
<text x="44.4" y="167.4">18</text>
<text x="44.4" y="164.8">19</text>
<text x="44.4" y="162.3">20</text>
<text x="67.3" y="166.1">41</text>
<text x="67.9" y="163.6">6</text>
<text x="116.8" y="167.4">18</text>
<text x="116.8" y="164.8">19</text>
<text x="116.8" y="162.3">20</text>
<text x="139.7" y="166.1">41</text>
<text x="140.3" y="163.6">6</text>
<text x="67.3" y="168.7">17</text>
<text x="67.3" y="171.2">39</text>
<text x="67.3" y="173.7">40</text>
<text x="139.7" y="168.7">17</text>
<text x="139.7" y="171.2">39</text>
<text x="139.7" y="173.7">40</text>
<text x="55.6" y="177.8" transform="rotate(-90 55.6 177.8)">12</text>
<text x="58.2" y="177.8" transform="rotate(-90 58.2 177.8)">34</text>
<text x="128" y="177.8" transform="rotate(-90 128 177.8)">12</text>
<text x="130.6" y="177.8" transform="rotate(-90 130.6 177.8)">34</text>
</g>
</svg>
